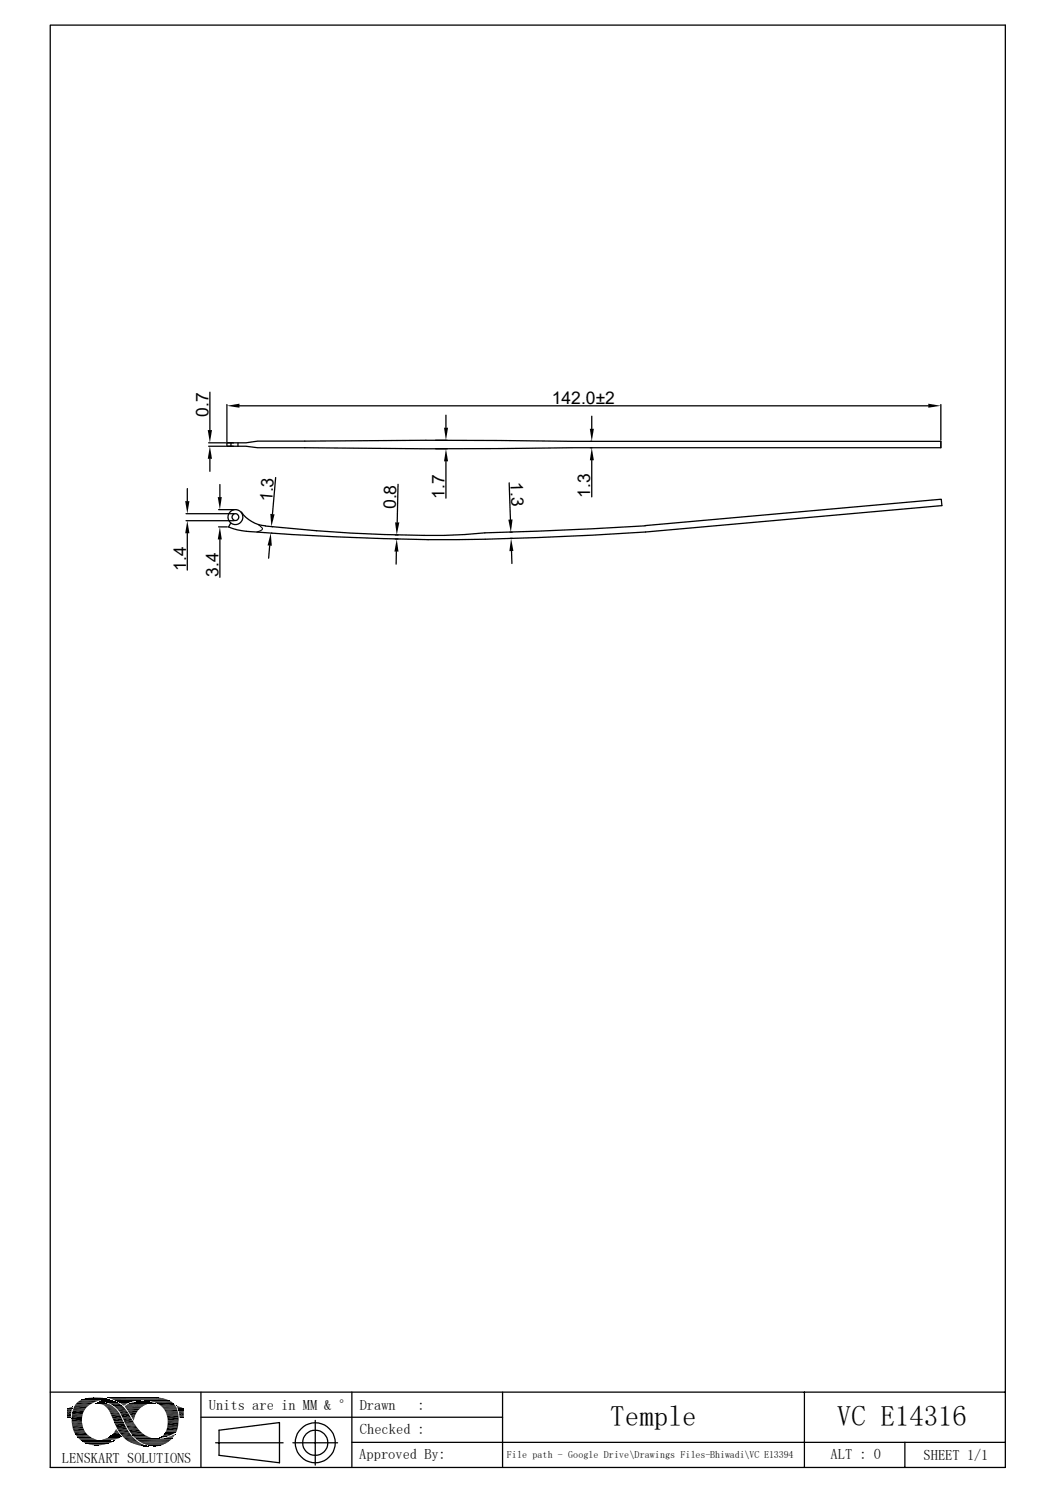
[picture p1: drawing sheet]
<svg xmlns="http://www.w3.org/2000/svg" width="210mm" height="297mm" viewBox="0 0 210 297" stroke-linecap="round" stroke-linejoin="round" font-family="sans-serif">
<g fill="none" stroke="#000" stroke-width=".25">
<path d="M10 5h189.9v286.9h-189.9zM41.7 78v7.6M37.3 97.2v2.5M41.5 88.1h3.4M41.5 88.8h3.4M41.7 91.3v2.5M43.7 96.4v2.5M45.1 88.1h3.8l2.3-.3a2551.9 2551.9 0 0 1 62.8 0h73.1v1.3h-65.1a2585.7 2585.7 0 0 1-61.4 0h-9.4l-2.3-.3h-3.8M45.1 80.5v7.3M45.1 88.1v.7M45.1 88.1h1.3M45.1 88.8h1.3"/>
<path d="M45.9 88.1v.7M47.3 88.1v.7M47.6 80.7h137M54.8 95l-.6 7.3M79.2 96.4l-.2 7.5M86.6 87.6h2.3M86.6 89.3h2.3M88.7 82.6v2.5M88.7 91.8v7.3M101.3 96.1l.2 7.3M117.4 87.8h.3M117.4 89.1h.3"/>
<path d="M117.7 82.8v2.5M117.7 91.6v7.2M187.1 80.5v7M187.1 87.8v1.3M37 102.2h9.6M37 103.6h9.6M37.3 106.1v7.3M43.5 101.4h3.1M43.5 104.8h1.7M43.7 107.3v7.6M45.9 104.1l-.5 .7a11.5 11.5 0 0 0 3.7 .9 471.2 471.2 0 0 0 68.7 .8l10.6-.7 58.9-5.2-.1-1.3-58.9 5.3M48 101.9a6.5 6.5 0 0 0 4.8 2.7"/>
<path d="M53.6 108.5l-.2 2.5M54 106l.1 .1M54.1 104.8h.1M78.6 107.2h.6M78.6 106.4h.6M78.8 109.7v2.5M101.4 105.9h.5M101.5 107.1h.4M101.7 109.6l.1 2.5M128.3 104.6l-10.6 .6-21.3 .8a129.5 129.5 0 0 1-19.9 .3l-13.6-.7-10.1-1M10 276.9h189.9M14.7 279.7h2.9"/>
<path d="M40 276.9v15M70 276.9v15M99.9 276.9v15M160 276.9v15M14.3 281.5h2.1M14.3 283.3h2.1M14.7 284.9h2.4M15 285.5h2.6M24.6 286.1h2.2M24.9 280.1h3.2M25.1 283.8h2.1M25.3 284h2.1"/>
<path d="M26.1 285.4h2.7M27.2 286.5h6.8M33.1 281.3h2.4M33.4 282.7h2.1M40 281.9h59.9M42.9 287h13.4M43.6 284.5l12-1.5v8l-12-1.5zM58.3 287h8.8M62.7 282.6v8.9M70 286.9h129.9M180 286.9v5"/>
<circle cx="46.8" cy="102.9" r="1.49"/>
<circle cx="46.8" cy="102.9" r=".68"/>
<circle cx="62.7" cy="287" r="2.51"/>
<circle cx="62.7" cy="287" r="4"/>
</g>
<g fill="none" stroke="#000" stroke-width=".21">
<path d="M51.4 104.4l.5 .5a.37 .37 0 0 1 .3 .4 .37 .37 0 0 1-.4 .3l-.7 .2M14.9 279.5h3M15.5 278.8h3.9M32.2 279.9h2.9M14.3 281.7h2.1M14.5 280.4h2.5M15.2 285.7h2.7M24 285.4h2.1M24.4 285.9h2.1M24.9 286.4h2.1M25.1 286.6h2.2M25.4 284.2h2.2"/>
<path d="M33 281.1h2.4M33.4 282.9h2.1"/>
</g>
<g fill="#000">
<path d="M36.8 99.7h.9l-.4 2.5zM41.7 88.8l.5 2.5h-.9zM41.3 85.6h.9l-.5 2.5zM43.3 98.9h.8l-.4 2.5zM45.1 80.7l2.5-.4v.8zM88.3 85.1h.8l-.4 2.5zM88.7 89.3l.4 2.5h-.8zM117.3 85.3h.8l-.4 2.5zM117.7 89.1l.4 2.5h-.8zM184.6 80.3l2.5 .4-2.5 .4zM37.3 103.6l.4 2.5h-.9zM43.7 104.8l.4 2.5h-.8z"/>
<path d="M53.8 106l.3 2.6-.9-.1zM53.8 102.2l.8 .1-.6 2.5zM78.9 107.2l.3 2.5h-.8zM78.6 103.9h.8l-.5 2.5zM101.1 103.4l.8-.1-.3 2.6zM101.6 107.1l.5 2.5h-.8zM14.3 279.9h.1zM13.8 280l.5-.1 .1 .1zM14.3 279.9h.1v.1zM18.3 278h1.6zM18.7 278h1.2zM19.1 279.1h1.9z"/>
<path d="M19.2 279.1h1.8zM19.2 279.1h1.7zM19.4 279.1h1.5zM19.5 279.1h1zM19.4 279.1h1.2zM19.5 279.1h1.1zM19.6 279.1h.9zM19.6 279.2l1.9 .1zM19.7 278.8h.2zM19.6 279.1h.8zM19.8 279.1h.6zM20 279.3l1.7 .1z"/>
<path d="M19.8 279.1h.4zM20.1 279l.1 .1zM20.1 279h.1zM20.2 279.4h1.6zM20.4 279.4l1.7 .2h-1.4zM20.4 279.4h1.4l.3 .2zM20.5 278.7h1.8zM20.5 278.7h1.7zM20.6 278.6l1.6 .1zM20.7 279.6l1.7 .1h-1.5zM20.7 279.6h1.4l.3 .1zM20.6 278.6h1.4z"/>
<path d="M20.9 278.6h1.1zM20.9 279.7l1.6 .1zM21 279.8l1.7 .2h-1.4zM21 279.8h1.5l.2 .2zM21.2 278.6h.3zM20.9 278.6h.8zM21.2 278.6h.5zM21.5 278.4h.3zM21.8 279.2h1.9zM22.4 279.6h1.9zM22.5 279.6h1.8zM22.5 279.6l1.8 .1z"/>
<path d="M22.6 279.7l2 .2h-1.7zM22.6 279.7h1.7l.3 .2zM22.9 279.9l1.9 .2h-1.7zM22.9 279.9h1.7l.2 .2zM23.7 279l1.9 .1zM23.8 279.1h1.8zM23.8 279.1h1.6zM24 279.1h1.4zM24 279.1l1.3 .1zM24 279.2l1 .2h-.7zM24 279.2h1.3l-.3 .2zM24.3 279.4l.6 .1z"/>
<path d="M24.3 279.4h.7zM24.4 279.5l.3 .1zM24.4 279.5h.5zM24.6 279.6v.1zM24.6 279.6h.1zM27.5 278.8h2zM27.5 278.8h1.9zM28.2 278.8h1.2zM28.2 278.8h.7zM30.4 279.2h.4zM30.4 279.2h.5zM30.7 279.2h.2z"/>
<path d="M30.9 278h.2zM35.1 279.7h.2zM35.1 279.7l.5 .1zM35.2 279.8l.8 .2h-.7zM35.2 279.8l.8 .2zM35.3 280l1 .1h-1zM35.3 280h.7l.3 .1zM13.3 280.2h1.1zM13.3 280.2l1 .1zM13.3 280.3l1 .1h-1zM13.3 280.3h1v.1zM13.3 280.4l.9 .4h-.9z"/>
<path d="M13.3 280.4h1l-.1 .4zM13.3 280.8h.9zM13.3 280.8l.8 .5h-.8zM13.3 280.8h.9l-.1 .5zM13.3 281.3l.8 .4h-.8zM13.3 281.3h.8v.4zM13.3 281.7h.8zM13.3 281.7l.8 .2h-.8zM13.3 281.7h.8v.2zM13.3 281.9h.8zM13.3 281.9l.8 .1zM13.4 280.2h1z"/>
<path d="M13.7 280.1l.7 .1zM13.7 280.1h.7zM13.8 280h.6zM14.3 282.3l2 .4h-2zM14.3 282.3h2v.4zM18.3 287.4l1.9 .1zM18.3 287.4h1.9zM18.4 287.5h1.1zM18.4 287.5h1.8zM18.9 287.5h.6zM19.1 287.5h.4zM20.4 286.4l1.9 .1z"/>
<path d="M20.4 286.4h2zM20.6 286.5h1.5zM20.6 286.5h1.7zM20.7 286.5h1.1zM20.7 286.5h1.4zM21 286.5h.6zM21 286.5h.8zM21.3 280l1.7 .2h-1.6zM21.3 280h1.4l.3 .2zM21.3 286.5h.3zM21.4 286.5h.2zM21.4 280.2l1.8 .3h-1.6z"/>
<path d="M21.4 280.2h1.6l.2 .3zM21.6 280.5h1.6zM21.6 280.5l1.8 .2h-1.7zM21.6 280.5h1.6l.2 .2zM21.7 280.7l1.8 .1h-1.7zM21.7 280.7h1.7l.1 .1zM21.8 280.8l1.8 .2h-1.7zM21.8 280.8h1.7l.1 .2zM21.9 281l1.8 .1zM21.9 281.1l1.9 .2h-1.8zM21.9 281.1h1.8l.1 .2zM21.5 286.7h1.1z"/>
<path d="M21.9 286.7h.7zM22 281.3l1.8 .1zM22 286.7h.6zM22.1 281.4l1.9 .3h-1.8zM22.1 281.4h1.7l.2 .3zM22.1 285.6l1.9 .1zM22.1 285.6h1.9zM22.2 281.7l2 .5h-1.8zM22.2 281.7h1.8l.2 .5zM22.2 285.5l1.8 .1zM22.2 285.5h1.7zM22.2 286.7h.5z"/>
<path d="M22.3 286.7h.4zM22.4 286.7h.3zM22.4 282.2l2.1 .5h-1.9zM22.4 282.2h1.8l.3 .5zM22.4 285.3h1.4zM22.4 285.3l1.5 .2h-1.7zM22.4 285.3h1.4l.1 .2zM22.6 286.6h.2zM22.6 282.7l1.9 .1zM22.7 282.8l1.9 .1zM22.7 282.9l1.9 .1zM22.7 285l1.1 .3h-1.4z"/>
<path d="M22.7 285h.9l.2 .3zM22.7 283h1.9zM22.7 284.9l.9 .1zM22.8 283l1.9 .2h-1.9zM22.8 283h1.8l.1 .2zM22.8 283.2l2.3 .9h-1.9zM22.8 283.2h1.9l.4 .9zM22.9 284.7l.6 .2h-.8zM22.9 284.7h.5l.1 .2zM22.6 286.6h.3zM22.9 284.6l.5 .1h-.5zM22.9 284.6l.5 .1z"/>
<path d="M23 284.4h.2zM23 284.4l.3 .2h-.4zM23 284.4l.3 .2zM23.1 284.4h.1zM23.1 280.1l1.8 .2h-1.5zM23.1 280.1h1.7l.1 .2zM23.4 280.3l1.8 .4h-1.6zM23.4 280.3h1.5l.3 .4zM23.6 280.7l1.7 .1zM23.7 280.8l1.9 .4h-1.6zM23.7 280.8h1.6l.3 .4zM24 281.2l1.6 .1z"/>
<path d="M24 281.3l2 .7h-1.7zM24 281.3h1.6l.4 .7zM24.3 282l1.8 .2h-1.7zM24.3 282h1.7l.1 .2zM24.4 282.2l2 .5h-1.7zM24.4 282.2h1.7l.3 .5zM24.7 282.7l1.9 .3h-1.8zM24.7 282.7h1.7l.2 .3zM24.8 283l1.9 .2h-1.8zM24.8 283h1.8l.1 .2zM24.9 283.2h1.8zM24.9 283.2l1.9 .1z"/>
<path d="M24.9 283.3h1.9zM25 283.3l1.9 .1zM25 283.4l2 .1h-1.9zM25 283.4h1.9l.1 .1zM25.1 283.5l1.9 .1zM25.4 280.6l2 .1zM25.4 280.7l1.7 .4h-1.4zM25.4 280.7h2l-.3 .4zM25.5 284.4l2.5 .5h-2.1zM25.5 284.4h2.1l.4 .5zM25.7 281.1l1.2 .4h-.9zM25.7 281.1h1.4l-.2 .4z"/>
<path d="M25.8 286.9l2 .1h-1.7zM25.8 286.9h1.7l.3 .1zM26 281.5l.9 .1zM26 281.6l.8 .3h-.6zM26 281.6h.9l-.1 .3zM26.1 287l2 .2h-1.5zM26.1 287h1.7l.3 .2zM26.2 281.9l.5 .2h-.4zM26.2 281.9h.6l-.1 .2zM26.3 282.1l.4 .1h-.3zM26.3 282.1h.4v.1zM26.4 282.2l.2 .3z"/>
<path d="M26.4 282.2h.3l-.1 .3zM26.5 282.5l.1 .1zM26.6 287.2l1.7 .1zM26.8 287.3l1.9 .2h-1.2zM26.8 287.3h1.5l.4 .2zM27.5 287.5h1.3zM27.6 287.5l1.4 .1zM28 287.6h1.1zM28.1 287.6l1.1 .1zM28.2 287.7h1.1zM28.5 287.7h.9zM28.6 287.7h.9z"/>
<path d="M29 287.7h.5zM29.2 287.7h.3zM29.3 287.7h.2zM29.6 287.5l2 .2zM30.2 287.7h1.3zM30.2 287.7h1.4zM30.4 287.7h.9zM30.4 287.7h1.1zM30.5 287.7h.5zM30.5 287.7h.8zM30.7 287.7h.3zM31.8 286h.2z"/>
<path d="M31.8 286h.1zM31.8 286h.4zM31.9 286h.4zM32.1 285.8h.8zM32.1 285.8h.9zM31.9 286l.2-.2 .2 .2zM32.1 285.8h.8l-.6 .2zM32.1 285.8h1zM32.2 285.8h.9zM32.3 286.2h1.9zM32.2 285.8l.2-.2 .7 .2zM32.4 285.6h1.3l-.6 .2z"/>
<path d="M32.5 285.5l1.2 .1zM32.5 285.5h1.3zM32.6 286.1h1.6zM32.7 285.2l1.1 .3h-1.3zM32.7 285.2h1.8l-.7 .3zM32.7 286.1h1.5zM32.7 285.2h1.8zM32.8 285l2 .1zM32.8 285.1l1.7 .1h-1.8zM32.8 285.1h2l-.3 .1zM32.8 286.1h1.5zM33.1 286h1.3z"/>
<path d="M33.2 281.6l2.3 .5h-2.2zM33.2 281.6h2.3v.5zM33.2 284l2 .5h-2.1zM33.2 284h2.1l-.1 .5zM33.2 286h1.2zM33.4 283l2 .5h-2.1zM33.4 283h2.1l-.1 .5zM33.4 285.9h1zM33.6 285.8h.9zM33.7 285.8h.8zM33.9 285.7h.6zM34.1 285.7h.5z"/>
<path d="M34.1 285.7l.3-.2 .2 .2zM34.4 285.5h.3l-.1 .2zM34.4 285.5l.3-.1v.1zM34.7 285.4v.1zM35.3 280.1l1.1 .1zM35.3 280.2h1.2zM35.3 280.2l1.2 .1zM35.4 280.3l1.1 .1h-1.1zM35.4 280.3h1.1v.1zM35.4 280.4h1.1zM35.5 280.4l1 .2h-1zM35.5 280.4h1v.2z"/>
<path d="M35.5 280.6h1zM35.5 280.6l1 .1zM35.6 280.7l.9 .1zM35.6 280.8l.9 .3h-.9zM35.6 280.8h.9v.3zM35.6 281.1h.9zM35.6 281.1l.9 .5h-.8zM35.6 281.1h.9v.5zM35.7 281.6l.8 .2h-.8zM35.7 281.6h.8v.2zM35.7 281.8l.8 .2h-.8zM35.7 281.8h.8v.2z"/>
<path d="M35.7 282h.8zM35.7 282l.8 .1zM35.8 282.1h.7zM35.9 282.1h.6zM36 282.1h.5zM36.4 282.1h.1z"/>
</g>
<g fill="none" stroke="#000" stroke-width=".2">
<path d="M14.7 279.9h2.6M15 279.4h3M15.3 279h3.5M15.7 278.7h3.9M15.9 278.6h4M16 278.6h4.2M16 278.5h4.4M16.2 278.5h4.3M16.4 278.4h5.4M16.5 278.3h5.1M16.7 278.3h4.7M16.9 278.2h4.3"/>
<path d="M17.1 278.2h3.9M17.5 278.1h3M17.6 278.1h2.9M19 279.2h2.1M19.1 279.2h2.2M19.7 278.8h3.2M19.8 278.8h2.9M19.9 278.7h2.7M20.2 278.7h2.2M20.3 278.9h2.7M20.6 279h2.7M21.3 279h2"/>
<path d="M21.3 279.1h2.4M21.3 278h10.3M21.4 278.1h10.5M21.5 278.1h11M21.8 278h7.4M21.8 278.2h10.8M21.8 278.4h-5.6M22 278.3h10.9M22.2 278.3h10.8M22.3 278.4h10.9M22.5 278.4h10.8M22.6 278.5h11"/>
<path d="M22.8 278.6h5.1M22.9 278.6h4.4M23 278.7h4.2M23.2 278.8h3.3M23.5 278.9h2.7M23.5 278.9h2.5M23.7 279h2.1M24.8 279.8h3.7M24.8 279.8h3.5M24.8 279.9h3.4M24.9 279.7h3.8M25 279.6h3.7"/>
<path d="M25.1 279.5h4M25.4 279.4h3.8M25.4 279.3h4.2M25.7 279.2h4.2M26 279.1h4.8M26.2 279h4.4M26.2 279h4.2M26.6 278.9h3.5M26.8 278.9h3.1M27.1 278.8h2.6M28.7 278.6h5M29.3 278.6h4.4"/>
<path d="M29.4 278.7h4.5M30.1 278.8h4M30.4 278.9h3.8M30.7 279h3.7M30.8 279.2h-5M31 279.1h3.5M31.2 279.2h3.3M31.9 279.7h3M32.1 279.8h2.9M14.3 282.3h2M14.3 282.8h2M14.3 283h2"/>
<path d="M14.3 283.1h2M14.3 283.5h2.1M14.4 281h2.2M14.5 280.5h2.3M14.5 284.2h2.1M14.6 284.7h2.3M15 285.3h2.3M15.3 285.8h2.7M15.4 285.9h2.6M15.4 285.9h2.8M15.5 286h2.8M15.6 286.1h3"/>
<path d="M15.7 286.3h3.3M15.9 286.4h3.1M15.9 286.4h3.6M16 286.6h3.9M16.2 286.6h3.7M16.2 286.6h4.2M16.3 286.7h5.2M16.3 286.8h6.3M16.6 286.9h5.8M16.6 286.9h5.7M16.7 287h5.5M16.9 287h5"/>
<path d="M17 287.1h4.8M17.1 287.1h4.6M17.1 287.2h4.5M17.4 287.3h4M17.7 287.3h3.2M17.9 287.4h2.8M20.5 286.3h2.6M20.7 286.2h2.8M21.1 286.2h2.5M21.2 286.1h2.6M21.5 285.9h2.5M21.5 286h2.3"/>
<path d="M21.8 285.8h2.3M21.9 285.7h2.2M22 285.7h2M22 285.6h2M22.9 286.4h-2.7M24.1 285.8h-2.3M25.1 280.2h2.7M25.4 280.6h2M25.4 286.8h2.1M26.1 285.2h2.4M26.3 285.5h2.5M26.3 285.5h2.6"/>
<path d="M26.4 285.6h2.7M26.5 285.7h2.8M26.5 285.8h3.1M26.7 285.9h3.1M26.8 286h3.3M26.8 286.1h3.7M27 286.2h4.1M27.1 286.2l7.1 .1M27.1 286.3h7M27.6 286.7h6.1M27.8 286.9h5.7M27.9 286.9h5.5"/>
<path d="M28 287h5.3M28.2 287.1h5M28.5 287.2h4.4M28.8 287.3h3.9M29 287.5h3.4M29.5 287.5h2.6M29.6 287.6h2.4M31.7 286.2h2.5M32.4 280.1h2.7M32.5 280.2h2.7M32.6 280.3h2.6M32.6 280.4h2.6"/>
<path d="M32.7 280.5h2.6M32.8 285h2.1M32.9 285h2.1M32.9 280.9h2.5M32.9 284.9h2.2M32.9 284.9h2.1M32.9 284.8h2.2M33 284.7h2.1M33 284.6h2.2M33.1 284.5h2.1M33.1 284.6h2.1M33.1 281.5h2.4"/>
<path d="M33.2 283.9h2.2M33.4 282.5h2.1"/>
</g>
<path d="M15.1 279.2h3.5M21.9 279.4h2.3M31.4 279.4h3.4M14.4 284h2.2M14.6 280.1h2.7M23.2 284.2h2.1M25.9 285h2.5M33.3 283.7h2.1" fill="none" stroke="#000" stroke-width=".34"/>
<path d="M14.4 283.7h2.1M14.8 285.2h2.5M23.4 284.5h2.1M23.6 284.8h2.1M23.8 285.1h2.1M24.2 285.6h2.1M25.2 280.4h2.6M32.7 280.6h2.6" fill="none" stroke="#000" stroke-width=".3"/>
<path d="M14.3 282.1h2M14.4 280.8h2.4M33.3 282.3h2.2" fill="none" stroke="#000" stroke-width=".42"/>
<path d="M14.3 281.2h2.3M14.5 284.5h2.3" fill="none" stroke="#000" stroke-width=".38"/>
<g font-size="5.7">
<text x="121.4" y="283.6">Temple</text>
<text x="166.5" y="283.7">VC E14316</text>
</g>
<g font-size="3.5">
<text x="41.4" y="83" transform="rotate(-90 41.4 83)">0.7</text>
<text x="109.7" y="80.4">142.0±2</text>
<text x="101.6" y="95.9" transform="rotate(88 101.6 95.9)">1.3</text>
<text x="54.1" y="99.9" transform="rotate(-85 54.1 99.9)">1.3</text>
<text x="78.7" y="101.3" transform="rotate(-88 78.7 101.3)">0.8</text>
<text x="88.4" y="99.2" transform="rotate(-90 88.4 99.2)">1.7</text>
<text x="117.4" y="99" transform="rotate(-90 117.4 99)">1.3</text>
<text x="37" y="113.5" transform="rotate(-90 37 113.5)">1.4</text>
<text x="43.4" y="114.8" transform="rotate(-90 43.4 114.8)">3.4</text>
</g>
<g font-size="2.9">
<text x="41.5" y="280.6">Units are in MM &amp; °</text>
<text x="71.5" y="280.6">Drawn</text>
<text x="83" y="280.6">:</text>
<text x="71.6" y="285.2">Checked :</text>
<text x="12.3" y="291.1">LENSKART SOLUTIONS</text>
<text x="71.5" y="290.1">Approved By:</text>
<text x="165.2" y="290.3">ALT : 0</text>
<text x="183.7" y="290.4">SHEET 1/1</text>
</g>
<text font-size="2" x="100.8" y="290">File path - Google Drive\Drawings Files-Bhiwadi\VC E13394</text>
</svg>
